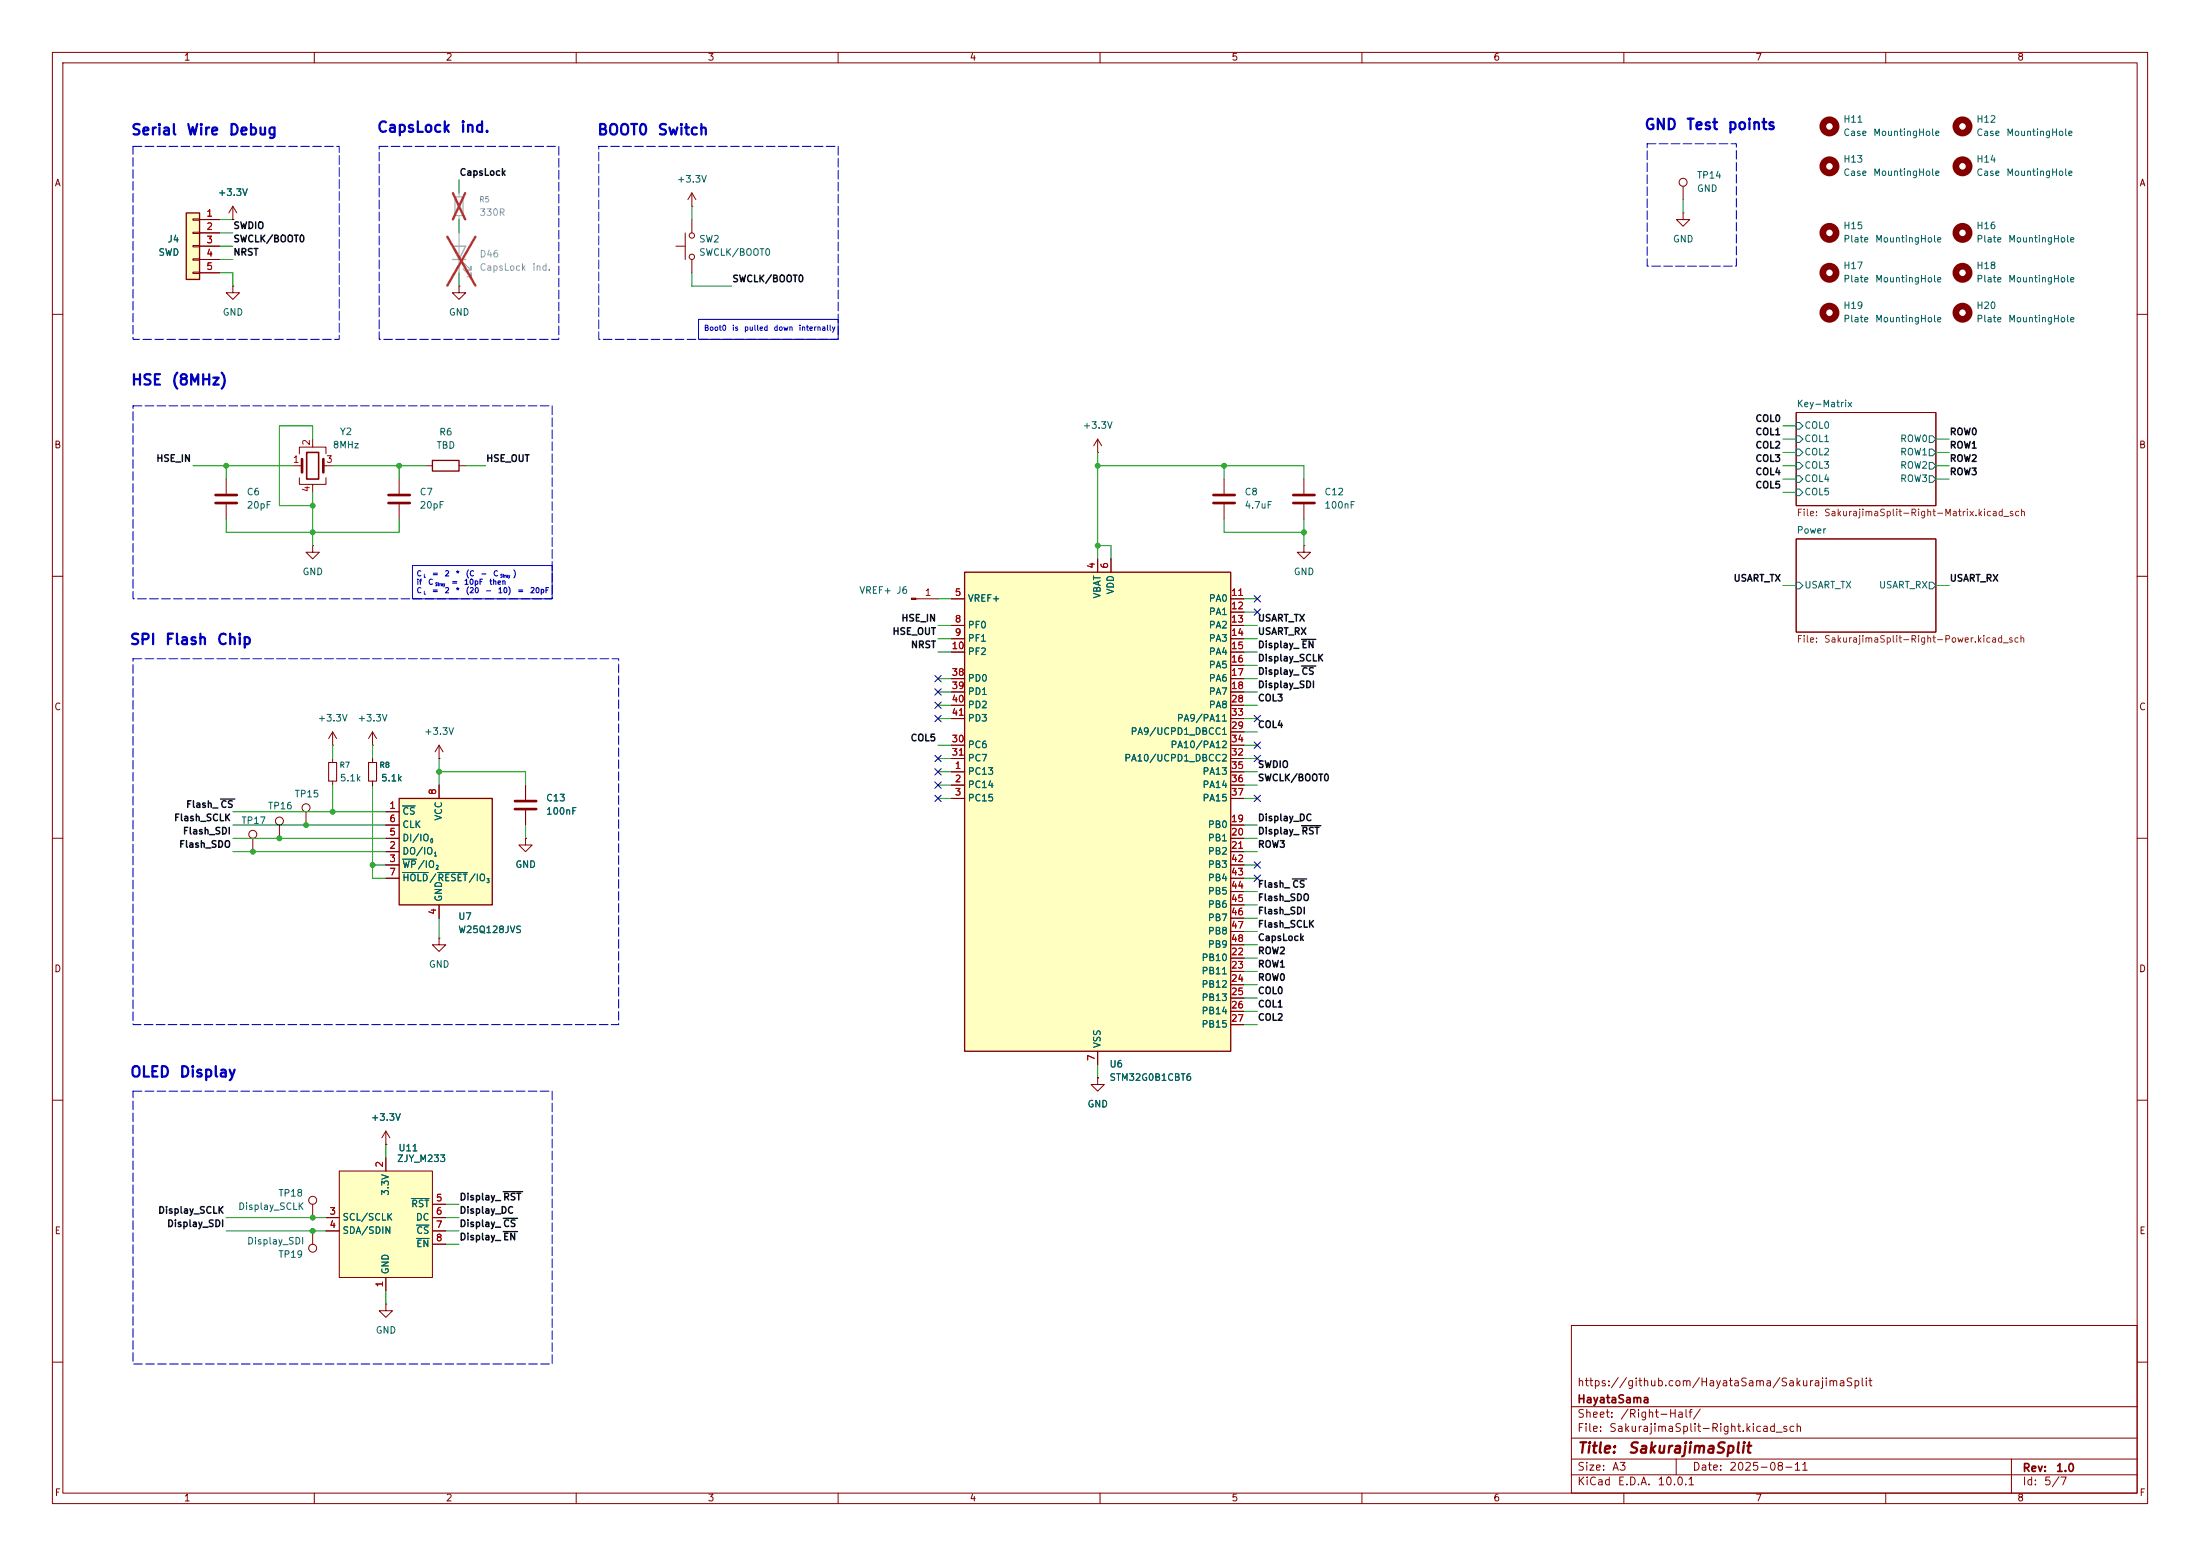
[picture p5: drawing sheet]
<svg xmlns="http://www.w3.org/2000/svg" width="420mm" height="297mm" viewBox="0 0 420 297" stroke-linecap="round" stroke-linejoin="round" font-family="sans-serif">
<g fill="none" stroke="#840000" stroke-width=".19">
<path d="M10 10h400v277h-400zM12 12h396v273h-396zM60 10v2M110 10v2M160 10v2M210 10v2M260 10v2M310 10v2M360 10v2M44.4 39.4l-.7 1.2M44.4 39.4l.8 1.2M44.4 39.4v2.5"/>
<path d="M132.1 39.4h.1M132.1 36.8v2.6M132.1 36.8l-.8 1.3M132.1 36.8l.7 1.3M44.4 54.6v1.3h1.3l-1.3 1.3-1.2-1.3h1.2M44.4 54.6h.1M44.4 41.9h.1M87.6 54.6v1.3h1.3l-1.3 1.3-1.2-1.3h1.2M87.6 54.6h.1M129 47h1.8M130.8 44.5v5M132.1 41.9v2.6"/>
<path d="M132.1 49.5v2.6M10 60h2M342.9 78.7h26.7v17.8h-26.7zM408 60h2M43.2 91.4v2.8M43.2 96.3v2.8M55.9 88.9h1.8M57.1 86.6v-1.3h5.1v1.3M57.1 91.2v1.3h5.1v-1.3M59.7 83.8v1.5M59.7 92.5v1.5M61.7 88.9h1.8"/>
<path d="M76.2 91.4v2.8M76.2 96.3v2.8M81.3 88.9h1.2M87.6 88.9h1.3M209.5 86.4h.1M209.5 83.8l-.7 1.3M209.5 83.8l.8 1.3M209.5 83.8v2.6M233.7 91.4v2.8M233.7 96.3v2.8M10 110h2M59.7 104.1v1.3h1.3l-1.3 1.3-1.3-1.3h1.3"/>
<path d="M59.7 104.1h.1M342.9 102.9h26.7v17.8h-26.7zM408 110h2M63.5 139.7l-.8 1.3M63.5 139.7l.8 1.3M63.5 139.7v2.5M71.1 139.7l-.7 1.3M71.1 139.7l.8 1.3M71.1 139.7v2.5M10 160h2M53.3 157.5v2.5M58.4 154.9v2.6"/>
<path d="M63.5 142.2h.1M63.5 144.8v.7M63.5 149.1v.8M71.1 142.2h.1M71.1 144.8v.7M71.1 149.1v.8M83.8 144.8h.1M83.8 142.2l-.7 1.3M83.8 142.2l.8 1.3M83.8 142.2v2.6M100.3 149.9v2.8M100.3 154.7v2.8"/>
<path d="M408 160h2M83.8 179.1v1.2h1.3l-1.3 1.3-1.3-1.3h1.3M83.8 179.1h.1M100.3 160v1.3h1.3l-1.3 1.3-1.2-1.3h1.2M100.3 160h.1M10 210h2M73.7 218.4h.1M73.7 215.9l-.8 1.3M73.7 215.9l.7 1.3M73.7 215.9v2.5M408 210h2M59.7 229.9v2.5"/>
<path d="M59.7 234.9v2.6M73.7 248.9v1.3h1.2l-1.2 1.3-1.3-1.3h1.3M73.7 248.9h.1M300 253h108v32h-108zM10 260h2M300 278.5h108M300 274.5h108M300 268.5h108M320 278.5v3M384 278.5v6.5M408 260h2M60 285v2"/>
<path d="M110 285v2M160 285v2M210 285v2M260 285v2M300 281.5h108M310 285v2M360 285v2"/>
<circle cx="132.1" cy="49" r=".51"/>
<circle cx="132.1" cy="45" r=".51"/>
<circle cx="53.3" cy="156.7" r=".76"/>
<circle cx="58.4" cy="154.2" r=".76"/>
<circle cx="59.7" cy="238.3" r=".76"/>
<circle cx="59.7" cy="229.1" r=".76"/>
</g>
<path d="M342.9 85.7h.6l.7 .7-.7 .6h-.6zM342.9 90.8h.6l.7 .6-.7 .7h-.6zM342.9 83.2h.6l.7 .6-.7 .7h-.6zM342.9 88.3h.6l.7 .6-.7 .6h-.6zM342.9 93.3h.6l.7 .7-.7 .6h-.6zM342.9 80.6h.6l.7 .7-.7 .6h-.6zM368.3 83.2h.6l.7 .6-.7 .7h-.6zM368.3 85.7h.6l.7 .7-.7 .6h-.6zM368.3 88.3h.6l.7 .6-.7 .6h-.6zM368.3 90.8h.6l.7 .6-.7 .7h-.6zM342.9 111.1h.6l.7 .7-.7 .6h-.6zM368.3 111.1h.6l.7 .7-.7 .6h-.6z" fill="none" stroke="#006464" stroke-width=".19"/>
<path d="M41.1 94.5h4.1M41.1 96h4.1M57.7 87.6v2.6M61.7 87.6v2.6M74.2 94.5h4M74.2 96h4M231.6 94.5h4.1M231.6 96h4.1M98.3 152.9h4.1M98.3 154.4h4.1" fill="none" stroke="#840000" stroke-width=".51"/>
<path d="M87.6 44.5v7.6M88.4 51.3l1.5 1.5v-.7v.7h-.7M88.4 50l1.5 1.6v-.8v.8h-.7" fill="none" stroke="#a1a1a1" stroke-width=".19"/>
<path d="M86.4 47h2.5l-1.3 2.5zM86.4 49.5h2.5" fill="none" stroke="#a1a1a1" stroke-width=".25"/>
<path d="M85.4 45.2l5.4 9.3M90.8 45.2l-5.4 9.3" fill="none" stroke="#e12e31" stroke-width=".46"/>
<path d="M62.7 145.5h1.6v3.6h-1.6zM70.4 145.5h1.5v3.6h-1.5z" fill="none" stroke="#840000" stroke-width=".2"/>
<path d="M58.5 86.4h2.3v5h-2.3z" fill="none" stroke="#840000" stroke-width=".3"/>
<path d="M82.5 87.9h5.1v2h-5.1z" fill="none" stroke="#840000" stroke-width=".25"/>
<path d="M184.1 109.2h50.8v91.5h-50.8z" fill="#ffffc2"/>
<path d="M184.1 109.2h50.8v91.5h-50.8z" fill="none" stroke="#840000" stroke-width=".25"/>
<g fill="none" stroke="#840000" stroke-width=".19">
<path d="M181.6 114.3h2.5M181.6 119.4h2.5M209.5 106.7v2.5M212.1 106.7v2.5M234.9 114.3h2.6M234.9 119.4h2.6M234.9 116.8h2.6M181.6 121.9h2.5M181.6 124.5h2.5M181.6 129.5h2.5M181.6 132.1h2.5M181.6 134.6h2.5"/>
<path d="M181.6 137.2h2.5M234.9 121.9h2.6M234.9 124.5h2.6M234.9 127h2.6M234.9 129.5h2.6M234.9 132.1h2.6M234.9 134.6h2.6M234.9 139.7h2.6M234.9 137.2h2.6M181.6 147.3h2.5M181.6 149.9h2.5M181.6 152.4h2.5"/>
<path d="M181.6 142.2h2.5M181.6 144.8h2.5M234.9 147.3h2.6M234.9 149.9h2.6M234.9 152.4h2.6M234.9 157.5h2.6M234.9 142.2h2.6M234.9 144.8h2.6M48.3 160v2.6M234.9 160h2.6M234.9 162.6h2.6M234.9 165.1h2.6"/>
<path d="M234.9 167.6h2.6M234.9 170.2h2.6M234.9 172.7h2.6M234.9 175.3h2.6M234.9 177.8h2.6M234.9 182.9h2.6M234.9 185.4h2.6M234.9 188h2.6M234.9 190.5h2.6M234.9 193h2.6M234.9 195.6h2.6M234.9 180.3h2.6"/>
<path d="M209.5 200.7v2.5"/>
<circle cx="48.3" cy="159.3" r=".76"/>
</g>
<path d="M35.6 40.6h2.5v12.7h-2.5z" fill="#ffffc2"/>
<path d="M35.6 40.6h2.5v12.7h-2.5z" fill="none" stroke="#840000" stroke-width=".25"/>
<g fill="none" stroke="#840000" stroke-width=".19">
<path d="M321.3 35.6v2.5M36.8 41.8h1.3v.2h-1.3zM36.8 44.3h1.3v.3h-1.3zM36.8 46.9h1.3v.2h-1.3zM36.8 49.4h1.3v.3h-1.3zM36.8 51.9h1.3v.3h-1.3zM38.1 41.9h3.8M38.1 44.5h3.8M38.1 47h3.8M38.1 49.5h3.8M38.1 52.1h3.8M321.3 40.6v1.3h1.3l-1.3 1.3-1.3-1.3h1.3"/>
<path d="M321.3 40.6h.1M248.9 91.4v2.8M248.9 96.3v2.8M174.9 114.3h4.2M248.9 104.1v1.3h1.3l-1.3 1.3-1.3-1.3h1.3M248.9 104.1h.1M209.5 205.7v1.3h1.3l-1.3 1.3-1.2-1.3h1.2M209.5 205.7h.1"/>
<circle cx="321.3" cy="34.8" r=".76"/>
</g>
<path d="M246.9 94.5h4.1M246.9 96h4.1" fill="none" stroke="#840000" stroke-width=".51"/>
<path d="M174 114.2h.9v.2h-.9z" fill="#840000" stroke="#840000" stroke-width=".19"/>
<path d="M86.9 37.6h1.5v3.5h-1.5z" fill="none" stroke="#a1a1a1" stroke-width=".2"/>
<path d="M87.6 36.8v.8M87.6 41.1v.8" fill="none" stroke="#a1a1a1" stroke-width=".19"/>
<path d="M86.5 36.9l2.3 5M88.8 36.9l-2.3 5" fill="none" stroke="#e12e31" stroke-width=".46"/>
<g fill="none" stroke="#840000" stroke-width="1.3">
<circle cx="374.7" cy="52.1" r="1.27"/>
<circle cx="374.7" cy="59.7" r="1.27"/>
</g>
<path d="M76.2 152.4h17.8v20.3h-17.8z" fill="#ffffc2"/>
<path d="M76.2 152.4h17.8v20.3h-17.8z" fill="none" stroke="#840000" stroke-width=".25"/>
<path d="M73.7 154.9h2.5M73.7 157.5h2.5M83.8 149.9v2.5M73.7 162.6h2.5M73.7 165.1h2.5M73.7 160h2.5M73.7 167.6h2.5M83.8 172.7v2.6" fill="none" stroke="#840000" stroke-width=".19"/>
<path d="M76.8 153.8h2.5M76.8 164h2.7M76.8 166.5h4.9M83.5 166.5h5.7" fill="none" stroke="#006464" stroke-width=".19"/>
<path d="M64.8 223.5h17.7v20.3h-17.7z" fill="#ffffc2"/>
<g fill="none" stroke="#840000" stroke-width=".19">
<path d="M38.1 41.9h3.8M38.1 44.5h3.8M38.1 47h3.8M38.1 49.5h3.8M38.1 52.1h3.8M44.4 41.9h.1M181.6 114.3h2.5M181.6 119.4h2.5M209.5 106.7v2.5M212.1 106.7v2.5M234.9 114.3h2.6M234.9 119.4h2.6"/>
<path d="M234.9 116.8h2.6M181.6 121.9h2.5M181.6 124.5h2.5M181.6 129.5h2.5M181.6 132.1h2.5M181.6 134.6h2.5M181.6 137.2h2.5M234.9 121.9h2.6M234.9 124.5h2.6M234.9 127h2.6M234.9 129.5h2.6M234.9 132.1h2.6"/>
<path d="M234.9 134.6h2.6M234.9 139.7h2.6M234.9 137.2h2.6M71.1 144.8v.7M71.1 149.1v.8M73.7 154.9h2.5M73.7 157.5h2.5M83.8 149.9v2.5M100.3 149.9v2.8M100.3 154.7v2.8M181.6 147.3h2.5M181.6 149.9h2.5"/>
<path d="M181.6 152.4h2.5M181.6 142.2h2.5M181.6 144.8h2.5M234.9 157.5h2.6M234.9 147.3h2.6M234.9 149.9h2.6M234.9 152.4h2.6M234.9 142.2h2.6M234.9 144.8h2.6M73.7 162.6h2.5M73.7 165.1h2.5M73.7 160h2.5"/>
<path d="M73.7 167.6h2.5M83.8 172.7v2.6M100.3 160h.1M234.9 162.6h2.6M234.9 165.1h2.6M234.9 160h2.6M234.9 167.6h2.6M234.9 170.2h2.6M234.9 172.7h2.6M234.9 175.3h2.6M234.9 177.8h2.6M234.9 182.9h2.6"/>
<path d="M234.9 185.4h2.6M234.9 188h2.6M234.9 190.5h2.6M234.9 193h2.6M234.9 195.6h2.6M234.9 180.3h2.6M73.7 218.4h.1M209.5 205.7h.1M209.5 200.7v2.5M62.2 232.4h2.6M62.2 234.9h2.6M64.8 223.5h17.7v20.3h-17.7z"/>
<path d="M73.7 221v2.5M82.5 232.4h2.6M82.5 234.9h2.6M82.5 229.9h2.6M82.5 237.5h2.6M73.7 243.8v2.6"/>
</g>
<path d="M76.8 153.8h2.5M76.8 164h2.7M76.8 166.5h4.9M83.5 166.5h5.7M78.5 228.8h3.4M79.5 233.8h2.4M79.5 236.4h2.4" fill="none" stroke="#006464" stroke-width=".19"/>
<g fill="none" stroke="#840000" stroke-width="1.3">
<circle cx="349.3" cy="31.7" r="1.27"/>
<circle cx="349.3" cy="24.1" r="1.27"/>
<circle cx="374.7" cy="24.1" r="1.27"/>
<circle cx="374.7" cy="31.7" r="1.27"/>
<circle cx="349.3" cy="59.7" r="1.27"/>
<circle cx="349.3" cy="44.4" r="1.27"/>
<circle cx="349.3" cy="52.1" r="1.27"/>
<circle cx="374.7" cy="44.4" r="1.27"/>
</g>
<path d="M248.5 127.1h2.7M248.5 122h2.7M42.1 152.5h2.7M248.5 157.6h3.7M246.7 167.8h2.7M96.1 232.5h2.7M96.1 235.1h2.7M96.1 227.5h3.7" fill="none" stroke="#0f0f0f" stroke-width=".25"/>
<g fill="none" stroke="#009600" stroke-width=".19">
<path d="M87.6 34.3v2.5M132.1 39.4v2.5M321.3 38.1v2.5M41.9 41.9h2.5M41.9 44.5h2.5M41.9 52.1h2.5v2.5M41.9 49.5h2.5M41.9 47h2.5M87.6 41.9v2.6M87.6 52.1v2.5M132.1 52.1v2.5h7.6M36.8 88.9h19.1"/>
<path d="M43.2 99.1v2.5h33v-2.5M43.2 88.9v2.5M59.7 83.8v-2.5h-6.4v15.2h6.4M59.7 94v10.1M63.5 88.9h17.8M76.2 88.9v2.5M88.9 88.9h3.8M209.5 88.9h39.4v2.5M209.5 86.4v20.3M233.7 88.9v2.5M233.7 99.1v2.5h15.2M248.9 99.1v5"/>
<path d="M340.4 88.9h2.5M340.4 81.3h2.5M340.4 91.4h2.5M340.4 94h2.5M340.4 86.4h2.5M340.4 83.8h2.5M369.6 88.9h2.5M369.6 91.4h2.5M369.6 86.4h2.5M369.6 83.8h2.5M179.1 114.3h2.5M179.1 119.4h2.5"/>
<path d="M209.5 104.1h2.6v2.6M237.5 114.3h2.5M237.5 116.8h2.5M237.5 119.4h2.5M340.4 111.8h2.5M369.6 111.8h2.5M179.1 121.9h2.5M179.1 132.1h2.5M179.1 124.5h2.5M179.1 137.2h2.5M179.1 134.6h2.5M179.1 129.5h2.5"/>
<path d="M237.5 121.9h2.5M237.5 132.1h2.5M237.5 124.5h2.5M237.5 137.2h2.5M237.5 127h2.5M237.5 139.7h2.5M237.5 134.6h2.5M237.5 129.5h2.5M44.4 154.9h29.3M44.4 157.5h29.3M63.5 142.2v2.6M63.5 149.9v5"/>
<path d="M71.1 149.9v17.7h2.6M71.1 142.2v2.6M83.8 144.8v5.1M83.8 147.3h16.5v2.6M100.3 157.5v2.5M179.1 147.3h2.5M179.1 144.8h2.5M179.1 149.9h2.5M179.1 152.4h2.5M179.1 142.2h2.5M237.5 157.5h2.5M237.5 147.3h2.5"/>
<path d="M237.5 144.8h2.5M237.5 149.9h2.5M237.5 152.4h2.5M237.5 142.2h2.5M44.4 160h29.3M44.4 162.6h29.3M71.1 165.1h2.6M83.8 175.3v3.8M237.5 160h2.5M237.5 162.6h2.5M237.5 167.6h2.5M237.5 165.1h2.5"/>
<path d="M237.5 170.2h2.5M237.5 175.3h2.5M237.5 172.7h2.5M237.5 177.8h2.5M237.5 195.6h2.5M237.5 182.9h2.5M237.5 190.5h2.5M237.5 188h2.5M237.5 185.4h2.5M237.5 193h2.5M237.5 180.3h2.5M73.7 218.4v2.6"/>
<path d="M209.5 203.2v2.5M43.2 234.9h19M43.2 232.4h19M85.1 234.9h2.5M85.1 232.4h2.5M85.1 237.5h2.5M85.1 229.9h2.5M73.7 246.4v2.5"/>
</g>
<g fill="none" stroke="#000084" stroke-width=".19">
<path d="M239.4 116.2l1.2 1.2M239.4 113.7l1.2 1.2M240.6 116.2l-1.2 1.2M240.6 113.7l-1.2 1.2M178.5 128.9l1.2 1.2M178.5 134l1.2 1.2M178.5 131.5l1.2 1.2M178.5 136.6l1.2 1.2M179.7 128.9l-1.2 1.2M179.7 134l-1.2 1.2M179.7 131.5l-1.2 1.2M179.7 136.6l-1.2 1.2"/>
<path d="M239.4 136.6l1.2 1.2M240.6 136.6l-1.2 1.2M178.5 144.2l1.2 1.2M178.5 146.7l1.2 1.2M178.5 149.3l1.2 1.2M178.5 151.8l1.2 1.2M179.7 144.2l-1.2 1.2M179.7 146.7l-1.2 1.2M179.7 149.3l-1.2 1.2M179.7 151.8l-1.2 1.2M239.4 141.6l1.2 1.2M239.4 144.2l1.2 1.2"/>
<path d="M239.4 151.8l1.2 1.2M240.6 141.6l-1.2 1.2M240.6 144.2l-1.2 1.2M240.6 151.8l-1.2 1.2M239.4 164.5l1.2 1.2M239.4 167l1.2 1.2M240.6 164.5l-1.2 1.2M240.6 167l-1.2 1.2"/>
</g>
<path d="M133.3 61h26.7v3.8h-26.7zM78.7 108h26.7v6.3h-26.7z" fill="none" stroke="#0000c2" stroke-width=".19"/>
<path d="M25.4 27.9h39.4v36.9h-39.4zM72.4 27.9h34.3v36.9h-34.3zM114.3 27.9h45.7v36.9h-45.7zM314.5 27.4h17v23.4h-17zM25.4 77.5h80v36.8h-80zM25.4 125.7h92.7v69.9h-92.7zM25.4 208.3h80v52h-80z" fill="none" stroke="#0000c2" stroke-width=".19" stroke-dasharray="1.7 .6"/>
<g fill="#009600" stroke="#009600" stroke-width=".19">
<circle cx="83.8" cy="147.3" r=".46"/>
<circle cx="59.7" cy="101.6" r=".46"/>
<circle cx="59.7" cy="96.5" r=".46"/>
<circle cx="43.2" cy="88.9" r=".46"/>
<circle cx="76.2" cy="88.9" r=".46"/>
<circle cx="209.5" cy="88.9" r=".46"/>
<circle cx="59.7" cy="232.4" r=".46"/>
<circle cx="59.7" cy="234.9" r=".46"/>
<circle cx="71.1" cy="165.1" r=".46"/>
<circle cx="58.4" cy="157.5" r=".46"/>
<circle cx="48.3" cy="162.6" r=".46"/>
<circle cx="53.3" cy="160" r=".46"/>
<circle cx="63.5" cy="154.9" r=".46"/>
<circle cx="209.5" cy="104.1" r=".46"/>
<circle cx="233.7" cy="88.9" r=".46"/>
<circle cx="248.9" cy="101.6" r=".46"/>
</g>
<g font-size="2" fill="#0000c2">
<text x="24.9" y="26.3">Serial</text>
<text x="35.5" y="26.3">Wire</text>
<text x="43.5" y="26.3">Debug</text>
<text x="71.8" y="25.8">CapsLock</text>
<text x="87.7" y="25.8">ind.</text>
<text x="113.9" y="26.3">BOOT0</text>
<text x="125.4" y="26.3">Switch</text>
<text x="313.8" y="25.3">GND</text>
<text x="321.8" y="25.3">Test</text>
<text x="329.7" y="25.3">points</text>
<text x="24.9" y="74">HSE</text>
<text x="32.6" y="74">(8MHz)</text>
<text x="24.6" y="123.6">SPI</text>
<text x="31.4" y="123.6">Flash</text>
<text x="41.3" y="123.6">Chip</text>
<text x="24.7" y="206.1">OLED</text>
<text x="34.1" y="206.1">Display</text>
</g>
<g font-size="2" fill="#840000">
<text x="301" y="277.9">Title:</text>
<text x="310.6" y="277.9">SakurajimaSplit</text>
</g>
<g font-size="1.5" fill="#840000">
<text x="301" y="268.2">HayataSama</text>
<text x="301" y="265">https://github.com/HayataSama/SakurajimaSplit</text>
<text x="301" y="273.7">File:</text>
<text x="301" y="271">Sheet:</text>
<text x="307.1" y="273.7">SakurajimaSplit-Right.kicad_sch</text>
<text x="309.2" y="271">/Right-Half/</text>
<text x="301" y="281.1">Size:</text>
<text x="307.6" y="281.1">A3</text>
<text x="323" y="281.1">Date:</text>
<text x="330" y="281.1">2025-08-11</text>
<text x="386" y="281.3">Rev:</text>
<text x="392.4" y="281.3">1.0</text>
<text x="301" y="283.9">KiCad</text>
<text x="308.7" y="283.9">E.D.A.</text>
<text x="316.3" y="283.9">10.0.1</text>
<text x="386" y="283.9">Id:</text>
<text x="390.1" y="283.9">5/7</text>
</g>
<g font-size="1.3" fill="#840000">
<text x="35" y="11.9">1</text>
<text x="85" y="11.9">2</text>
<text x="135" y="11.9">3</text>
<text x="185" y="11.9">4</text>
<text x="235" y="11.9">5</text>
<text x="285" y="11.9">6</text>
<text x="335" y="11.9">7</text>
<text x="385" y="11.9">8</text>
<text x="10.3" y="35.9">A</text>
<text x="408.3" y="35.9">A</text>
<text x="10.3" y="85.9">B</text>
<text x="408.2" y="85.9">B</text>
<text x="10.3" y="135.9">C</text>
<text x="408.2" y="135.9">C</text>
<text x="10.3" y="185.9">D</text>
<text x="408.2" y="185.9">D</text>
<text x="10.3" y="235.9">E</text>
<text x="408.3" y="235.9">E</text>
<text x="10.3" y="285.9">F</text>
<text x="35" y="286.9">1</text>
<text x="85" y="286.9">2</text>
<text x="135" y="286.9">3</text>
<text x="185" y="286.9">4</text>
<text x="235" y="286.9">5</text>
<text x="285" y="286.9">6</text>
<text x="335" y="286.9">7</text>
<text x="385" y="286.9">8</text>
<text x="408.3" y="285.9">F</text>
</g>
<g font-size="1.3" fill="#006464">
<text x="351.8" y="23.7">H11</text>
<text x="377.2" y="23.7">H12</text>
<text x="351.8" y="26.3">Case</text>
<text x="357.5" y="26.3">MountingHole</text>
<text x="377.2" y="26.3">Case</text>
<text x="382.9" y="26.3">MountingHole</text>
<text x="129.1" y="35.2">+3.3V</text>
<text x="323.9" y="34.4">TP14</text>
<text x="351.8" y="31.3">H13</text>
<text x="351.8" y="33.9">Case</text>
<text x="357.5" y="33.9">MountingHole</text>
<text x="377.2" y="31.3">H14</text>
<text x="377.2" y="33.9">Case</text>
<text x="382.9" y="33.9">MountingHole</text>
<text x="41.5" y="37.7">+3.3V</text>
<text x="323.9" y="36.9">GND</text>
<text x="31.9" y="46.6">J4</text>
<text x="133.4" y="46.6">SW2</text>
<text x="319.3" y="46.6">GND</text>
<text x="351.8" y="44">H15</text>
<text x="351.8" y="46.6">Plate</text>
<text x="357.9" y="46.6">MountingHole</text>
<text x="377.2" y="44">H16</text>
<text x="377.2" y="46.6">Plate</text>
<text x="383.3" y="46.6">MountingHole</text>
<text x="30.1" y="49.1">SWD</text>
<text x="133.4" y="49.1">SWCLK/BOOT0</text>
<text x="351.8" y="51.7">H17</text>
<text x="377.2" y="51.7">H18</text>
<text x="351.8" y="54.2">Plate</text>
<text x="351.8" y="59.3">H19</text>
<text x="357.9" y="54.2">MountingHole</text>
<text x="377.2" y="59.3">H20</text>
<text x="377.2" y="54.2">Plate</text>
<text x="383.3" y="54.2">MountingHole</text>
<text x="42.4" y="60.6">GND</text>
<text x="85.6" y="60.6">GND</text>
<text x="351.8" y="61.8">Plate</text>
<text x="357.9" y="61.8">MountingHole</text>
<text x="377.2" y="61.8">Plate</text>
<text x="383.3" y="61.8">MountingHole</text>
<text x="64.8" y="83.3">Y2</text>
<text x="83.7" y="83.4">R6</text>
<text x="206.6" y="82.1">+3.3V</text>
<text x="342.9" y="78">Key-Matrix</text>
<text x="344.4" y="82.1">COL0</text>
<text x="63.4" y="85.9">8MHz</text>
<text x="83.2" y="86">TBD</text>
<text x="344.4" y="87.2">COL2</text>
<text x="344.4" y="84.7">COL1</text>
<text x="344.4" y="89.8">COL3</text>
<text x="362.6" y="84.7">ROW0</text>
<text x="362.6" y="87.2">ROW1</text>
<text x="362.6" y="89.8">ROW2</text>
<text x="47" y="94.8">C6</text>
<text x="80" y="94.8">C7</text>
<text x="237.5" y="94.8">C8</text>
<text x="252.7" y="94.8">C12</text>
<text x="344.4" y="92.3">COL4</text>
<text x="344.4" y="94.8">COL5</text>
<text x="362.6" y="92.3">ROW3</text>
<text x="47" y="97.4">20pF</text>
<text x="80" y="97.4">20pF</text>
<text x="237.5" y="97.4">4.7uF</text>
<text x="252.7" y="97.4">100nF</text>
<text x="342.9" y="102.2">Power</text>
<text x="57.7" y="110.1">GND</text>
<text x="163.9" y="113.6">VREF+ J6</text>
<text x="213" y="113.6" transform="rotate(-90 213 113.6)">VDD</text>
<text x="246.9" y="110.1">GND</text>
<text x="344.4" y="112.6">USART_TX</text>
<text x="358.6" y="112.6">USART_RX</text>
<text x="184.7" y="115.2">VREF+</text>
<text x="210.4" y="114.3" transform="rotate(-90 210.4 114.3)">VBAT</text>
<text x="230.7" y="115.2">PA0</text>
<text x="230.7" y="117.7">PA1</text>
<text x="184.7" y="120.2">PF0</text>
<text x="184.7" y="122.8">PF1</text>
<text x="184.7" y="125.3">PF2</text>
<text x="230.7" y="120.2">PA2</text>
<text x="230.7" y="122.8">PA3</text>
<text x="230.7" y="125.3">PA4</text>
<text x="184.7" y="130.4">PD0</text>
<text x="230.7" y="127.9">PA5</text>
<text x="230.7" y="130.4">PA6</text>
<text x="184.7" y="132.9">PD1</text>
<text x="184.7" y="135.5">PD2</text>
<text x="230.7" y="132.9">PA7</text>
<text x="230.7" y="135.5">PA8</text>
<text x="60.6" y="138">+3.3V</text>
<text x="68.2" y="138">+3.3V</text>
<text x="80.9" y="140.6">+3.3V</text>
<text x="184.7" y="143.1">PC6</text>
<text x="184.7" y="138">PD3</text>
<text x="215.7" y="140.6">PA9/UCPD1_DBCC1</text>
<text x="223.4" y="143.1">PA10/PA12</text>
<text x="224.6" y="138">PA9/PA11</text>
<text x="64.8" y="149.5">5.1k</text>
<text x="72.7" y="149.5">5.1k</text>
<text x="184.7" y="148.2">PC13</text>
<text x="184.7" y="145.6">PC7</text>
<text x="214.5" y="145.6">PA10/UCPD1_DBCC2</text>
<text x="229.5" y="148.2">PA13</text>
<text x="51.1" y="154.8">TP16</text>
<text x="56.1" y="152.5">TP15</text>
<text x="76.7" y="155.8">CS</text>
<text x="104.1" y="155.8">100nF</text>
<text x="104.1" y="153.3">C13</text>
<text x="184.7" y="150.7">PC14</text>
<text x="184.7" y="153.3">PC15</text>
<text x="229.5" y="150.7">PA14</text>
<text x="229.5" y="153.3">PA15</text>
<text x="46" y="157.6">TP17</text>
<text x="76.7" y="160.9">DI/IO</text>
<text x="76.7" y="158.3">CLK</text>
<text x="84.7" y="156.7" transform="rotate(-90 84.7 156.7)">VCC</text>
<text x="230.5" y="158.3">PB0</text>
<text x="230.5" y="160.9">PB1</text>
<text x="76.7" y="163.4">DO/IO</text>
<text x="76.7" y="166">WP/IO</text>
<text x="98.3" y="166">GND</text>
<text x="230.5" y="163.4">PB2</text>
<text x="230.5" y="166">PB3</text>
<text x="76.7" y="168.5">HOLD/RESET/IO</text>
<text x="84.7" y="172.2" transform="rotate(-90 84.7 172.2)">GND</text>
<text x="230.5" y="168.5">PB4</text>
<text x="230.5" y="171">PB5</text>
<text x="230.5" y="173.6">PB6</text>
<text x="87.4" y="178.4">W25Q128JVS</text>
<text x="87.4" y="175.9">U7</text>
<text x="230.5" y="176.1">PB7</text>
<text x="230.5" y="178.7">PB8</text>
<text x="81.8" y="185">GND</text>
<text x="229.3" y="183.7">PB10</text>
<text x="230.5" y="181.2">PB9</text>
<text x="229.3" y="186.3">PB11</text>
<text x="229.3" y="188.8">PB12</text>
<text x="229.3" y="191.4">PB13</text>
<text x="229.3" y="193.9">PB14</text>
<text x="229.3" y="196.4">PB15</text>
<text x="210.4" y="200.2" transform="rotate(-90 210.4 200.2)">VSS</text>
<text x="211.7" y="204.1">U6</text>
<text x="211.7" y="206.6">STM32G0B1CBT6</text>
<text x="70.7" y="214.2">+3.3V</text>
<text x="207.5" y="211.7">GND</text>
<text x="76" y="220.1">U11</text>
<text x="75.7" y="222.1">ZJY_M233</text>
<text x="45.4" y="231.2">Display_SCLK</text>
<text x="53" y="228.7">TP18</text>
<text x="65.3" y="233.3">SCL/SCLK</text>
<text x="74.5" y="228.3" transform="rotate(-90 74.5 228.3)">3.3V</text>
<text x="78.4" y="230.7">RST</text>
<text x="79.3" y="233.3">DC</text>
<text x="47.1" y="237.8">Display_SDI</text>
<text x="65.3" y="235.8">SDA/SDIN</text>
<text x="79.4" y="235.8">CS</text>
<text x="79.4" y="238.4">EN</text>
<text x="53" y="240.4">TP19</text>
<text x="74.5" y="243.3" transform="rotate(-90 74.5 243.3)">GND</text>
<text x="71.6" y="254.9">GND</text>
</g>
<g font-size="1.3" fill="#0f0f0f">
<text x="87.6" y="33.8">CapsLock</text>
<text x="44.4" y="46.5">SWCLK/BOOT0</text>
<text x="44.4" y="44">SWDIO</text>
<text x="44.4" y="49.1">NRST</text>
<text x="139.7" y="54.2">SWCLK/BOOT0</text>
<text x="335" y="80.8">COL0</text>
<text x="335" y="83.4">COL1</text>
<text x="372.1" y="83.4">ROW0</text>
<text x="29.7" y="88.5">HSE_IN</text>
<text x="92.7" y="88.5">HSE_OUT</text>
<text x="335" y="85.9">COL2</text>
<text x="335" y="88.5">COL3</text>
<text x="372.1" y="85.9">ROW1</text>
<text x="372.1" y="88.5">ROW2</text>
<text x="335" y="93.5">COL5</text>
<text x="335" y="91">COL4</text>
<text x="372.1" y="91">ROW3</text>
<text x="330.8" y="111.3">USART_TX</text>
<text x="372.1" y="111.3">USART_RX</text>
<text x="172" y="118.9">HSE_IN</text>
<text x="240" y="118.9">USART_TX</text>
<text x="170.3" y="121.5">HSE_OUT</text>
<text x="173.8" y="124">NRST</text>
<text x="240" y="121.5">USART_RX</text>
<text x="240" y="124">Display_ EN</text>
<text x="240" y="131.6">Display_SDI</text>
<text x="240" y="126.6">Display_SCLK</text>
<text x="240" y="129.1">Display_ CS</text>
<text x="240" y="134.2">COL3</text>
<text x="173.7" y="141.8">COL5</text>
<text x="240" y="139.3">COL4</text>
<text x="240" y="149.4">SWCLK/BOOT0</text>
<text x="240" y="146.9">SWDIO</text>
<text x="35.4" y="154.5">Flash_ CS</text>
<text x="33.1" y="157">Flash_SCLK</text>
<text x="34.8" y="159.6">Flash_SDI</text>
<text x="240" y="159.6">Display_ RST</text>
<text x="240" y="157">Display_DC</text>
<text x="34.1" y="162.1">Flash_SDO</text>
<text x="240" y="162.1">ROW3</text>
<text x="240" y="169.7">Flash_ CS</text>
<text x="240" y="172.3">Flash_SDO</text>
<text x="240" y="179.9">CapsLock</text>
<text x="240" y="177.4">Flash_SCLK</text>
<text x="240" y="174.8">Flash_SDI</text>
<text x="240" y="185">ROW1</text>
<text x="240" y="182.4">ROW2</text>
<text x="240" y="190.1">COL0</text>
<text x="240" y="187.5">ROW0</text>
<text x="240" y="192.6">COL1</text>
<text x="240" y="195.1">COL2</text>
<text x="30.1" y="232">Display_SCLK</text>
<text x="87.6" y="232">Display_DC</text>
<text x="87.6" y="229.4">Display_ RST</text>
<text x="31.8" y="234.5">Display_SDI</text>
<text x="87.6" y="234.5">Display_ CS</text>
<text x="87.6" y="237">Display_ EN</text>
</g>
<g font-size="1.3" fill="#a90000">
<text x="39.3" y="41.7">1</text>
<text x="39.3" y="44.2">2</text>
<text x="39.3" y="46.7">3</text>
<text x="39.3" y="49.3">4</text>
<text x="39.3" y="51.8">5</text>
<text x="55.8" y="88.6">1</text>
<text x="59.4" y="85.2" transform="rotate(-90 59.4 85.2)">2</text>
<text x="62.2" y="88.6">3</text>
<text x="59.4" y="94.1" transform="rotate(-90 59.4 94.1)">4</text>
<text x="209.3" y="108.7" transform="rotate(-90 209.3 108.7)">4</text>
<text x="211.8" y="108.7" transform="rotate(-90 211.8 108.7)">6</text>
<text x="176.5" y="114">1</text>
<text x="182.2" y="114">5</text>
<text x="182.2" y="119.1">8</text>
<text x="234.9" y="114">11</text>
<text x="234.9" y="116.6">12</text>
<text x="234.9" y="119.1">13</text>
<text x="181.6" y="124.2">10</text>
<text x="182.2" y="121.7">9</text>
<text x="234.9" y="121.7">14</text>
<text x="234.9" y="124.2">15</text>
<text x="181.6" y="129.3">38</text>
<text x="181.6" y="131.8">39</text>
<text x="234.9" y="126.7">16</text>
<text x="234.9" y="129.3">17</text>
<text x="234.9" y="131.8">18</text>
<text x="181.6" y="134.4">40</text>
<text x="181.6" y="136.9">41</text>
<text x="234.9" y="134.4">28</text>
<text x="234.9" y="136.9">33</text>
<text x="181.6" y="142">30</text>
<text x="234.9" y="139.4">29</text>
<text x="234.9" y="142">34</text>
<text x="181.6" y="144.5">31</text>
<text x="182.2" y="147.1">1</text>
<text x="182.2" y="149.6">2</text>
<text x="234.9" y="144.5">32</text>
<text x="234.9" y="147.1">35</text>
<text x="234.9" y="149.6">36</text>
<text x="74.2" y="154.7">1</text>
<text x="83.6" y="151.8" transform="rotate(-90 83.6 151.8)">8</text>
<text x="182.2" y="152.1">3</text>
<text x="234.9" y="152.1">37</text>
<text x="74.2" y="159.8">5</text>
<text x="74.2" y="157.2">6</text>
<text x="234.9" y="157.2">19</text>
<text x="234.9" y="159.8">20</text>
<text x="74.2" y="162.3">2</text>
<text x="74.2" y="164.8">3</text>
<text x="74.2" y="167.4">7</text>
<text x="234.9" y="162.3">21</text>
<text x="234.9" y="164.8">42</text>
<text x="234.9" y="167.4">43</text>
<text x="234.9" y="169.9">44</text>
<text x="234.9" y="172.5">45</text>
<text x="83.6" y="174.7" transform="rotate(-90 83.6 174.7)">4</text>
<text x="234.9" y="175">46</text>
<text x="234.9" y="177.5">47</text>
<text x="234.9" y="182.6">22</text>
<text x="234.9" y="185.2">23</text>
<text x="234.9" y="180.1">48</text>
<text x="234.9" y="187.7">24</text>
<text x="234.9" y="190.2">25</text>
<text x="234.9" y="192.8">26</text>
<text x="234.9" y="195.3">27</text>
<text x="209.3" y="202.6" transform="rotate(-90 209.3 202.6)">7</text>
<text x="73.4" y="223" transform="rotate(-90 73.4 223)">2</text>
<text x="62.8" y="232.2">3</text>
<text x="83.1" y="229.6">5</text>
<text x="83.1" y="232.2">6</text>
<text x="62.8" y="234.7">4</text>
<text x="83.1" y="234.7">7</text>
<text x="83.1" y="237.2">8</text>
<text x="73.4" y="245.8" transform="rotate(-90 73.4 245.8)">1</text>
</g>
<g font-size="1.3" fill="#989898">
<text x="91.4" y="41.5">330R</text>
<text x="91.4" y="52">CapsLock</text>
<text x="91.4" y="49.4">D46</text>
<text x="101.5" y="52">ind.</text>
</g>
<g font-size="1.3" fill="#725600">
<text x="342.9" y="98.8">File:</text>
<text x="348.1" y="98.8">SakurajimaSplit-Right-Matrix.kicad_sch</text>
<text x="342.9" y="123">File:</text>
<text x="348.1" y="123">SakurajimaSplit-Right-Power.kicad_sch</text>
</g>
<text font-size="1" fill="#989898" x="91.4" y="38.8">R5</text>
<g font-size="1" fill="#0000c2">
<text x="134.3" y="63.4">Boot0</text>
<text x="139.7" y="63.4">is</text>
<text x="142" y="63.4">pulled</text>
<text x="147.6" y="63.4">down</text>
<text x="152.4" y="63.4">internally</text>
<text x="79.4" y="110.2">C</text>
<text x="79.4" y="111.8">if</text>
<text x="79.4" y="113.5">C</text>
<text x="81.6" y="111.8">C</text>
<text x="82.4" y="110.2">=</text>
<text x="82.4" y="113.5">=</text>
<text x="84.8" y="110.2">2</text>
<text x="84.8" y="113.5">2</text>
<text x="86.1" y="111.8">=</text>
<text x="86.9" y="110.2">*</text>
<text x="86.9" y="113.5">*</text>
<text x="88.5" y="111.8">10pF</text>
<text x="88.8" y="110.2">(C</text>
<text x="88.8" y="113.5">(20</text>
<text x="91.6" y="110.2">-</text>
<text x="92.6" y="113.5">-</text>
<text x="93.3" y="111.8">then</text>
<text x="94" y="110.2">C</text>
<text x="95" y="113.5">10)</text>
<text x="97.9" y="110.2">)</text>
<text x="98.7" y="113.5">=</text>
<text x="101.1" y="113.5">20pF</text>
</g>
<g font-size="1" fill="#006464">
<text x="64.7" y="146.8">R7</text>
<text x="72.4" y="146.8">R8</text>
</g>
<g font-size=".8" fill="#006464">
<text x="82.1" y="161.1">0</text>
<text x="82.8" y="163.6">1</text>
<text x="83.1" y="166.2">2</text>
<text x="92.8" y="168.7">3</text>
</g>
<g font-size=".6" fill="#0000c2">
<text x="80.8" y="110.4">L</text>
<text x="80.8" y="113.6">L</text>
<text x="83" y="112">Stray</text>
<text x="95.4" y="110.4">Stray</text>
</g>
</svg>
